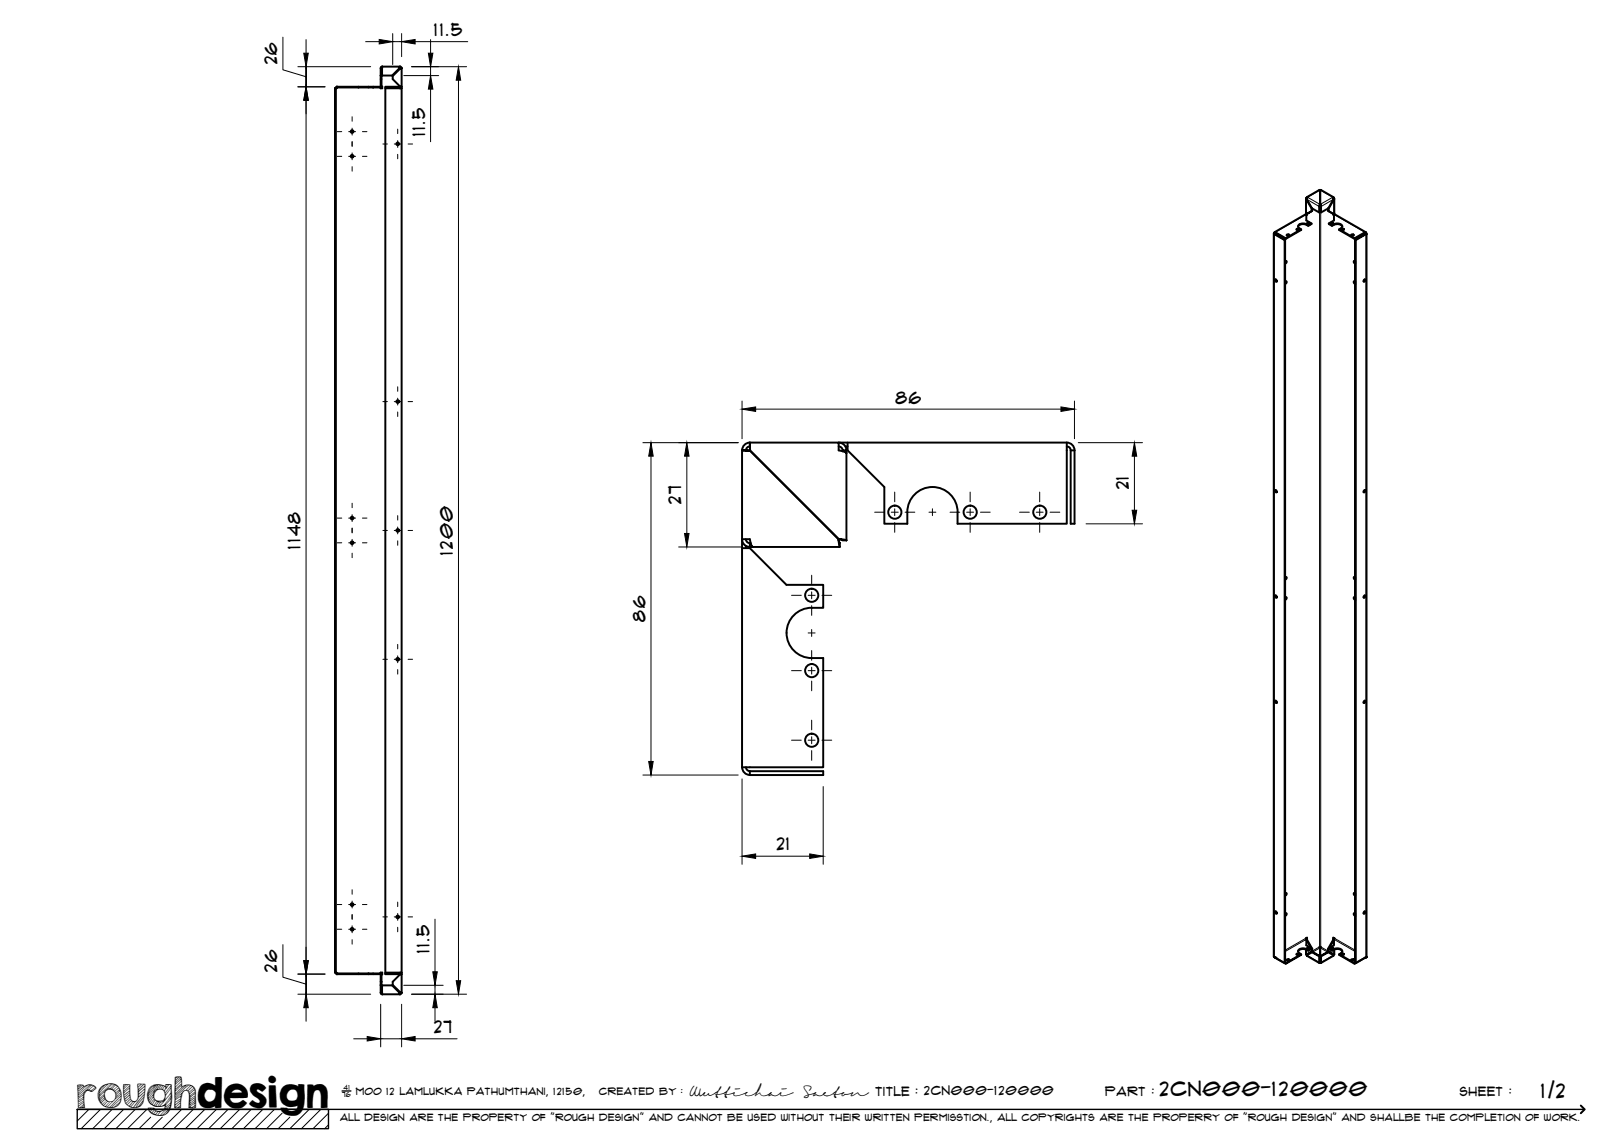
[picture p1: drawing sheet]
<svg xmlns="http://www.w3.org/2000/svg" width="420mm" height="297mm" viewBox="0 0 420 297" stroke-linecap="round" stroke-linejoin="round" font-family="sans-serif">
<!-- layer: Visible -->
<g fill="none" stroke="#000" stroke-width=".51">
<path d="M98.5 19.7h.2v.8h-.2zM98.5 17.6h.2v1.9M98.5 19.5h.2M98.5 17.6v2.1M98.7 19.5v.2M98.9 17.4l-.2 .4M98.9 17.2l-.4 .4M98.9 17.2v.1M98.9 17.2h.1M98.9 17.2l-.1 2.3h2.7l1.9-1.9M98.9 17.2h4.6l-.1 .4M103.5 17.4v.2z"/>
<path d="M103.5 17.4l-.1 .2M103.5 17.4v-.2l.2 .1 .2 .3-.4 .2 .4-.2v4.8M103.5 17.8l-1.9 1.9v.8l1.9 1.9h.4M103.5 17.6h.2M103.5 17.4l.2 .2M86.7 22.8h.2v228.9h-.2zM87.1 22.4h8.2M87.1 22.4v.2h5.6M87.1 22.4v.4h-.4M92.7 22.6h2.6M92.7 22.4v.2M95.3 22.4h1.2v.2h-1.2z"/>
<path d="M96.5 22.4h1.9v.2h-1.9M98.5 20.5v1.9h.2v-1.9M98.7 22.4h.2v.4h-.5v-.2M103.5 22.4h-3.8v.2h3.8M103.5 22.4v.2M103.5 22.4l.4 .4h-4.2v228.9l4.2-.1-.4 .4M103.5 22.6l.2 .2M103.7 22.4v.1M103.9 22.4v229.7M335.4 59.4h.7M336.6 59.3l-4 2.3-2.7-1.5M337.8 55.5l-8 4.6"/>
<path d="M337.8 55.5h.2M337.9 51.4v3.8l.3 .3M338 55.5v1.5l1.3 .8M338 51.2v.5M338 51.2l.1 .3M338 55.5h.1M338 51.2l.3-.2-.2 .6M338.1 51.6l1.2 2.4M338.1 51.6l1.3 2.3M338.2 55.3v.2M338.2 55.5l-.2 .2M338.2 51.2h.1"/>
<path d="M338.2 57.8h.6M338.5 58.3l.8-.5-.8 .6zM338.5 58.3a1.73 1.73 0 0 0-2.7 .3l.8 .9-4 2.3v-.2M338.5 58.4a1.79 1.79 0 0 0-2.7 .3M339.4 53.9l-.1 .7 .2-.7M339.5 54.6l-1.5 .8 1.3-.8M341.3 53.4l.1-.1-.1 1.7-1.9-1.1M341.3 53.4v1.6M341.4 53.3l.1-.4-.2 .5M341.5 49.2l-3.4 1.8M341.5 52.9l.3 .5zM341.5 49.2l3.5 1.8"/>
<path d="M341.5 49.2v3.7v-3.7M341.5 49.4h.1M341.5 49.3h.1M341.7 53.3l.1 1.7 1.8-1.1M341.8 53.4v1.6M343.6 53.9l.1 .7M343.6 54.6l1.3 .7M343.7 54.6l1.4 .8M343.8 57.8l.8 .5M344.3 57.8h.6M344.9 55.3v.2l.2-.1M344.9 55.3l.2 .1"/>
<path d="M344.9 55.5l.2 .2M344.9 51.2h.1M345 51.6l-1.4 2.3M345.1 51.2l.1 .3-.2 .1M345.1 51.2l-.1 .3M345.1 51.7l-1.4 2.3M345.1 55.5h.1M345.1 51.2l-.3-.1 .2 .5M345.1 55.5v1.5l-1.3 .8 .8 .6M345.2 51.4l-.1 4M345.3 55.5h-.2M345.3 55.5l8 4.6"/>
<path d="M346.5 59.3l4 2.3 2.6-1.5M347 59.4h.7M347.3 58.7a1.76 1.76 0 0 0-2.7-.3 1.64 1.64 0 0 1 2.7 .2l-.8 .9 4 2.3 2.6-1.5M329.5 60.4l.1 187.1 3 1.9M329.7 60.6l.1-.1zM329.7 60.6l2.7 1.5M329.8 60.4l-.2-.1 .1 .3M329.8 60.3v.2l2.7 1.5M329.9 60.1v.2M329.9 60.3l2.7 1.5M330 60.1l-.3 .1M330 60.2l-.2 .1"/>
<path d="M330 72.3l.3 .5M332.4 62.1l.1-.1-.1 187.2zM332.5 67.7h.4l-.4 .5M332.5 73l.4-.1-.4 .5M332.7 67.5l-.2 .6M332.7 72.8l-.2 .5M332.9 60.9h.6M349.6 60.9h.6M350.4 72.8l.2 .5M350.4 67.5l.2 .6M350.5 61.6v.2M350.6 62l.1 187.2z"/>
<path d="M350.6 62l2.7-1.5 .1 .1-2.7 1.5M350.6 67.7h-.4l.4 .5M350.6 73l-.4-.1 .4 .5M352.9 72.4l.3-.1 .1 .2-.5 .4zM353.1 72.3l-.3 .5M353.1 60.1v.2M353.2 60.2l.1 .1M353.2 60.1l.2 .1M353.3 60.4l.2-.1-.1 .3M353.3 60.3l.1 .3M353.5 60.4v187.1l-2.8 1.7M192 116.5v82h21v-28.2a9.8 9.8 0 0 1-6.5-1.1 6.5 6.5 0 0 1-2.7-7.3 6.5 6.5 0 0 1 6.2-4.6"/>
<path d="M192 116.5l2 .1zM192 116.5a2 2 0 0 1 2-2h23v2l1.7 .5 .3 .2M194 114.5l.1 2zM194 116.6l22.9 22.9M194 115.5a1.01 1.01 0 0 0-1 1M194.1 116.5l22.9 23M218 116.5v.3M218.7 115.5h.6M219 116.5v23.3M219.3 114.5v2l9.5 9.5v9.5h5.9a9.8 9.8 0 0 1 1.1-6.5 6.5 6.5 0 0 1 7.3-2.7 6.5 6.5 0 0 1 4.7 6.2M276 114.5v21h-28.3v-3M276 114.5h-59l1.3 .5 .5 .7 .2 .8h-1l-.3-.7-.7-.3"/>
<path d="M276 114.5a2 2 0 0 1 2 2M276 115.5a1.01 1.01 0 0 1 1 1M277 116.5h1v19h-1zM193 139.5l.3 .7 .7 .3M217 139.5l2 .3h-1zM330 126.8l.3 .5M352.9 126.9l.3-.1 .1 .2-.5 .4zM353.1 126.8l-.3 .5M192 141.8h2l9.5 9.5h9.5v6h-3M193 141.3v.5M194 141.5l-1.3-.5-.6-.7-.1-.8h2l.4 1.7 .3 .3M194.2 140.5h-.2v1h.7"/>
<path d="M194.7 141.5h22.6v-1l-.4-1 .4 2M330 154l.3 .6M332.5 149.5l.4-.1-.4 .5M332.5 154.7l.4-.1-.4 .6M332.7 149.3l-.2 .5M332.7 154.5l-.2 .6M350.4 154.5l.2 .6M350.4 149.3l.2 .5M350.6 149.5l-.4-.1 .4 .5M350.6 154.7l-.4-.1 .4 .6M352.9 154.2l.3-.1 .1 .1-.5 .5zM353.1 154l-.3 .6"/>
<path d="M192 198.5a2 2 0 0 0 2 2M193 198.5a1.01 1.01 0 0 0 1 1M194 199.5h19v1h-19zM330 181.3l.3 .5M352.9 181.4l.3-.1 .1 .2-.5 .4zM353.1 181.3l-.3 .5M330 235.8l.3 .6M332.5 231.2h.4l-.4 .5M332.5 236.5l.4-.1-.4 .5M332.7 231.1l-.2 .5M332.7 236.3l-.2 .5M350.4 236.3l.2 .5"/>
<path d="M350.4 231.1l.2 .5M350.6 231.2h-.4l.4 .5M350.6 236.5l-.4-.1 .4 .5M352.9 235.9l.3-.1 .1 .2-.5 .4zM353.1 235.8l-.3 .6M86.7 251.7h.4v.4M92.7 251.9v.2M95.3 251.9h1.2v.2h-1.2M95.3 251.9h-8.2v.2h8.2M95.3 251.9v.2M96.5 251.9h1.9M98.4 251.9v.2h-1.9"/>
<path d="M98.4 251.9v-.2h.5v.4h-.4v1.9M98.5 254h.2v.8h-.2zM98.5 256.9l.4 .3M98.5 256.9l.4 .2M98.5 255h.2M98.5 254.8v2.1M98.7 254.8v2h.1l-.1-.1M98.7 252.1v1.9M98.9 257.3h.1M103.4 256.9l-1.9-1.9h-2.7l.1 2.3M103.4 256.9l.1 .4h-4.6M103.4 256.9l.1 .4"/>
<path d="M103.5 256.9v.2zM103.5 256.9h.2M103.5 251.9h-3.8v.2h3.8M103.5 251.9v.2M103.7 252v.1M103.7 256.9l-.2 .2M103.7 251.6l-.2 .2M103.9 252.1h-.4l-1.9 1.9v.8l1.9 1.9M103.9 252.1v4.8l-.4-.2 .4 .2-.4 .3M329.9 247.8h.1M332.5 249.1l.1 .1M332.9 248.5h.6"/>
<path d="M335.4 247h.7M335.8 246.2a1.74 1.74 0 0 1 2.7-.2 1.62 1.62 0 0 0-2.7 .1l.4 .6M336.2 246.7l.4 .4-4 2.3v-.2l4-2.3M337.9 245.7l.1 1.3 1.5-.9M338 243v1.6l1.3 .8-.8 .6M338 243.2h.1M338 242.9l.2 .1M338 242.7v.2M338 242.9l-.2-.1 .4-.2v.4M338.1 246.9l.1 .2M338.1 247.2l3.3 2M338.2 243v.1"/>
<path d="M338.2 246.9l.1 .2M338.2 243.1l1.3 2.4M338.2 243.1l-.2 .1 1.2 2.1M338.2 245.4h.6M339.3 245.5v.1M339.3 245.4l-.8 .4M339.3 245.6l.2-.1-.2 .7zM339.3 246.2l-1.3 .8M339.4 246.4l.2-.1 1.8 1.1h-.1zM339.4 246.4l-1.3 .8M341.3 249h.2v.1zM341.3 247.4v1.6"/>
<path d="M341.4 245h.3l-.1 .2-.2-.2M341.4 247.4v1.5M341.5 249v-3.8v3.8M341.7 247.4l1.8-1.1 .1 .1-1.8 1zM341.7 247.4l.1 1.6M341.7 248.9l-.2 .2 .3-.1M341.8 247.4v1.6M343.6 245.5l.1 .7zM343.6 246.1l1.5 .9-1.4-.8M343.6 246.4l1.4 .9-3.3 1.9M343.8 245.5l-.1 .1M343.9 245.3l1.2-2.1-.2-.1-1.3 2.4"/>
<path d="M344.3 245.4h.6M344.6 245.8l-.8-.4 .8 .6a1.64 1.64 0 0 1 2.7 .1l-.4 .6M344.6 246a1.84 1.84 0 0 1 2.7 .2M344.9 243v-.4l.4 .2-.2 .2M345 246.9l-.1 .2M345 243v.1M345.1 246.9l-.1 .2M345.1 242.9l-.2 .1M345.1 242.7v.2M345.1 242.9l.1 .1M345.1 243v1.6l-1.3 .8M345.1 243.2h.1"/>
<path d="M345.2 245.7l-.1 1.3M346.5 246.9l4 2.3 .1-.1M346.9 246.7l-.4 .4 4 2.3v-.2M347 247h.7M349.6 248.5h.6M353.1 247.8l-2.6 1.6M353.2 247.8h.1"/>
<circle cx="91.1" cy="34" r=".35"/>
<circle cx="102.9" cy="37.2" r=".35"/>
<circle cx="91.1" cy="40.4" r=".35"/>
<circle cx="335.8" cy="59.3" r=".26"/>
<circle cx="338.5" cy="57.7" r=".26"/>
<circle cx="344.6" cy="57.7" r=".26"/>
<circle cx="347.4" cy="59.3" r=".26"/>
<circle cx="330.2" cy="72.6" r=".26"/>
<circle cx="333.2" cy="60.8" r=".26"/>
<circle cx="349.9" cy="60.8" r=".26"/>
<circle cx="102.9" cy="103.9" r=".35"/>
<circle cx="91.1" cy="134" r=".35"/>
<circle cx="102.9" cy="137.2" r=".35"/>
<circle cx="231.5" cy="132.5" r="1.7"/>
<circle cx="251" cy="132.5" r="1.7"/>
<circle cx="269" cy="132.5" r="1.7"/>
<circle cx="330.2" cy="127.1" r=".26"/>
<circle cx="91.1" cy="140.4" r=".35"/>
<circle cx="210" cy="154" r="1.7"/>
<circle cx="330.2" cy="154.3" r=".26"/>
<circle cx="102.9" cy="170.6" r=".35"/>
<circle cx="210" cy="173.5" r="1.7"/>
<circle cx="210" cy="191.5" r="1.7"/>
<circle cx="330.2" cy="181.6" r=".26"/>
<circle cx="91.1" cy="234.1" r=".35"/>
<circle cx="102.9" cy="237.3" r=".35"/>
<circle cx="330.2" cy="236.1" r=".26"/>
<circle cx="91.1" cy="240.4" r=".35"/>
<circle cx="333.2" cy="248.3" r=".26"/>
<circle cx="335.8" cy="246.9" r=".26"/>
<circle cx="338.5" cy="245.3" r=".26"/>
<circle cx="344.6" cy="245.3" r=".26"/>
<circle cx="347.4" cy="246.9" r=".26"/>
<circle cx="349.9" cy="248.3" r=".26"/>
</g>
<g fill="#000">
<circle cx="86.7" cy="22.8" r=".25"/>
<circle cx="86.9" cy="22.8" r=".25"/>
<circle cx="87.1" cy="22.4" r=".25"/>
<circle cx="103.5" cy="22.8" r=".25"/>
<circle cx="329.7" cy="60.6" r=".25"/>
<circle cx="329.9" cy="60.1" r=".25"/>
<circle cx="353.1" cy="60.1" r=".25"/>
<circle cx="353.4" cy="60.6" r=".25"/>
<circle cx="86.7" cy="251.7" r=".25"/>
<circle cx="87.1" cy="251.9" r=".25"/>
<circle cx="87.1" cy="252.1" r=".25"/>
<circle cx="329.7" cy="247.7" r=".25"/>
<circle cx="329.9" cy="247.8" r=".25"/>
<circle cx="353.1" cy="247.8" r=".25"/>
<circle cx="353.4" cy="247.7" r=".25"/>
</g>
<!-- layer: Visible Narrow -->
<g fill="none" stroke="#000" stroke-width=".26">
<path d="M338 55.5l-8.1 4.6M338 51.7v3.7M338.1 58v.2M338.1 51.6l3.2 1.8M338.3 51l3.2-1.8 3.3 1.8-3.3 1.9zM341.4 54.9v190.1l-1.9 1.1M341.7 54.9v190.1l1.9 1.1M345 51.6l-3.2 1.8M345 58v.2M345.1 51.7v3.7M345.1 55.5l8 4.6M329.7 60.6v187.1"/>
<path d="M329.9 60.3l-.1 .2M353.1 60.3l.2 .2M353.4 60.6v187.1M337.8 242.8l-5.3 3.1M338 243l-5.5 3.2M338 243.2v1.4M338 245.8v1.2M338.1 245.6v.2M338.1 247.2l3.2 1.8M338.2 243v.1M339.6 246.3l1.9-1.1 2 1.1M341.4 248.9h.3"/>
<path d="M344.9 243v.1M345 247.2l-3.2 1.8M345 245.6l.1 1.4M345.1 243.2v1.4M345.1 243l5.5 3.2M345.3 242.8l5.3 3.1"/>
</g>
<!-- layer: TitleBlock -->
<path d="M20 287h65v5h-65zM20 287h390M88.5 282.3h2.3" fill="none" stroke="#000" stroke-width=".36"/>
<path d="M409 286.1l1 .9-1 1" fill="none" stroke="#000" stroke-width=".51"/>
<g fill="none" stroke="#000" stroke-width=".26">
<path d="M23 287l-3 3.1M26 287l-5 5M29 287l-5 5M32 287l-5 5M35 287l-5 5M38 287l-5 5M39 289.1l-3 2.9M42 289.1l-3 2.9M47 287l-5 5M50 287l-5 5M53 287l-5 5M56 287l-5 5"/>
<path d="M59 287l-5 5M62 287l-5 5M65 287l-5 5M68 287l-5 5M71 287l-5 5M73 288l-4 4M75 289.1l-3 2.9M80 287l-5 5M83 287l-5 5M85 288l-4 4M85 291l-1 1"/>
</g>
<!-- layer: Smart Centers -->
<g fill="none" stroke="#000" stroke-width=".26">
<path d="M87.2 34.1h1.2M90.2 34.1h1.8M91.1 30.2v1.2M91.1 33.2v1.8M91.1 36.6v1.3M91.1 39.6v1.7M93.8 34.1h1.1M99.1 37.3h1.1M102 37.3h1.8M102.9 33.4v1.2M102.9 36.4v1.7M102.9 39.9v1.2"/>
<path d="M105.6 37.3h1.1M87.2 40.5h1.2M90.2 40.5h1.8M91.1 43.1v1.2M93.8 40.5h1.1M99.1 103.9h1.1M102 103.9h1.8M102.9 100.1v1.1M102.9 103v1.8M102.9 106.6v1.2M105.6 103.9h1.1M87.2 134.1h1.2"/>
<path d="M90.2 134.1h1.8M91.1 130.2v1.2M91.1 133.2v1.7M91.1 136.6v1.3M91.1 139.6v1.7M93.8 134.1h1.1M99.1 137.3h1.1M102 137.3h1.8M102.9 133.4v1.2M102.9 136.4v1.7M102.9 139.9v1.2M105.6 137.3h1.1"/>
<path d="M226.3 132.5h2.5M230.6 132.5h1.8M231.5 127.3v2.5M231.5 131.6v1.8M231.5 135.2v2.5M234.2 132.5h2.5M240.3 132.5h1.8M241.2 131.6v1.8M245.8 132.5h2.5M250.1 132.5h1.8M251 127.3v2.5M251 131.6v1.8"/>
<path d="M251 135.2v2.5M253.7 132.5h2.5M263.8 132.5h2.5M268.1 132.5h1.8M269 127.3v2.5M269 131.6v1.8M269 135.2v2.5M271.7 132.5h2.5M87.2 140.4h1.2M90.2 140.4h1.8M91.1 143.1v1.2M93.8 140.4h1.1"/>
<path d="M204.8 154h2.5M209.1 154h1.8M210 148.8v2.5M210 153.1v1.8M210 156.7v2.5M212.7 154h2.5M99.1 170.6h1.1M102 170.6h1.8M102.9 166.7v1.2M102.9 169.7v1.8M102.9 173.3v1.1M105.6 170.6h1.1"/>
<path d="M204.8 173.5h2.5M209.1 173.5h1.8M209.1 163.8h1.8M210 162.9v1.8M210 168.3v2.5M210 172.6v1.8M210 176.2v2.5M212.7 173.5h2.5M204.8 191.5h2.5M209.1 191.5h1.8M210 186.3v2.6M210 190.6v1.8"/>
<path d="M210 194.2v2.5M212.7 191.5h2.5M87.2 234h1.2M90.2 234h1.8M91.1 230.2v1.2M91.1 233.2v1.7M91.1 236.6v1.3M91.1 239.6v1.7M93.8 234h1.1M99.1 237.2h1.1M102 237.2h1.8M102.9 233.4v1.2"/>
<path d="M102.9 236.4v1.7M102.9 239.9v1.2M105.6 237.2h1.1M87.2 240.4h1.2M90.2 240.4h1.8M91.1 243.1v1.2M93.8 240.4h1.1"/>
</g>
<!-- layer: FD_Dimensions -->
<g fill="none" stroke="#000" stroke-width=".26">
<path d="M73.2 9.6v8.5l6 1.8M77.1 17.3h18.8M79.2 10.3v3.5M94.6 10.8h3.5M101.6 8.7v8M101.6 10.8h2.3M103.9 8.7v6M104.5 19.6h9M106.5 17.3h14.2M107.4 10.8h13.6M111.4 10.3v3.5M111.4 17.3v2.3"/>
<path d="M77.1 22.5h7M79.2 22.5v-5.2v5.2M79.2 26v222.5M111.4 23.1v13.6M118.6 20.8v233M166.3 114.5h24.7M168.4 118v79M177.7 118v20M192 103.8v9.7M195.5 105.9h79M278 103.8v9.7M279 114.5h16.6"/>
<path d="M293.5 118v14M281 135.5h14.6M175.6 141.5h16.1M166.3 200.5h24.7M192 201.5v22.1M213 203.5v20.1M112.5 237.8v13.6M195.5 221.5h14M73.2 244.4v8.4l6 1.8M77.1 252h7M77.1 257.2h18.8M79.2 252v5.2v-5.2"/>
<path d="M98.5 259.8v11.1M103.9 259.8v11.1M104.5 254.9h10.2M106.5 257.2h14.2M112.5 254.9v2.3M79.2 260.7v3.6M91.5 268.8h3.5M98.5 268.8h5.4M107.4 268.8h10.9M112.5 260.7v3.6"/>
</g>
<g fill="#000" stroke="#000" stroke-width=".26">
<path d="M78.6 13.8h1.2l-.6 3.5zM98.1 10.2l3.5 .6-3.5 .6zM103.9 10.8l3.5-.6v1.2zM110.8 13.8h1.2l-.6 3.5zM79.2 22.5l.6 3.5h-1.2zM111.4 19.6l.6 3.5h-1.2zM118.6 17.3l.6 3.5h-1.2zM168.4 114.5l.6 3.5h-1.2zM177.7 114.5l.6 3.5h-1.2zM192 105.9l3.5-.6v1.2zM274.5 105.3l3.5 .6-3.5 .6zM293.5 114.5l.6 3.5h-1.2z"/>
<path d="M177.1 138h1.2l-.6 3.5zM292.9 132h1.2l-.6 3.5zM167.8 197h1.2l-.6 3.5zM192 221.5l3.5-.6v1.2zM209.5 220.9l3.5 .6-3.5 .6zM78.6 248.5h1.2l-.6 3.5zM112 251.4h1.1l-.6 3.5zM118 253.8h1.2l-.6 3.4zM79.2 257.2l.6 3.5h-1.2zM95 268.2l3.5 .6-3.5 .6zM103.9 268.8l3.5-.6v1.2zM112.5 257.2l.6 3.5h-1.1z"/>
</g>
<text font-size="9.7" x="19.9" y="286.8">roughdesign</text>
<g font-size="5.3">
<text x="300.1" y="283.6">2CN000-120000</text>
<text x="398.7" y="284">1/2</text>
</g>
<g font-size="4.6">
<text x="112.3" y="9.3">11.5</text>
<text x="71.7" y="16.7" transform="rotate(-90 71.7 16.7)">26</text>
<text x="110" y="35.3" transform="rotate(-90 110 35.3)">11.5</text>
<text x="231.7" y="104.4">86</text>
<text x="176.2" y="130.3" transform="rotate(-90 176.2 130.3)">27</text>
<text x="292" y="126.6" transform="rotate(-90 292 126.6)">21</text>
<text x="77.7" y="142" transform="rotate(-90 77.7 142)">1148</text>
<text x="117.1" y="143.6" transform="rotate(-90 117.1 143.6)">1200</text>
<text x="167" y="160.8" transform="rotate(-90 167 160.8)">86</text>
<text x="201" y="220.1">21</text>
<text x="71.7" y="251.4" transform="rotate(-90 71.7 251.4)">26</text>
<text x="111.1" y="246.6" transform="rotate(-90 111.1 246.6)">11.5</text>
<text x="112.3" y="267.3">27</text>
</g>
<g font-size="3.4">
<text x="178.3" y="283.5">Wuttichai</text>
<text x="208.1" y="283.5">Saeton title : 2CN000-120000</text>
</g>
<g font-size="3.3">
<text x="286" y="283.5">Part :</text>
<text x="377.7" y="283.5">sheet :</text>
</g>
<g font-size="2.7">
<text x="92.1" y="283.3">moo 12 Lamlukka pathumthani, 12150,</text>
<text x="155" y="283.3">created by :</text>
</g>
<text font-size="2.6" x="88" y="290.1">all design are the property of &quot;rough design&quot; and cannot be used without their written permisstion., all copyrights are the properry of &quot;rough design&quot; and shallbe the completion of work.</text>
<g font-size="1.9">
<text x="88.5" y="283.9">76</text>
<text x="88.9" y="282.1">41</text>
</g>
</svg>
